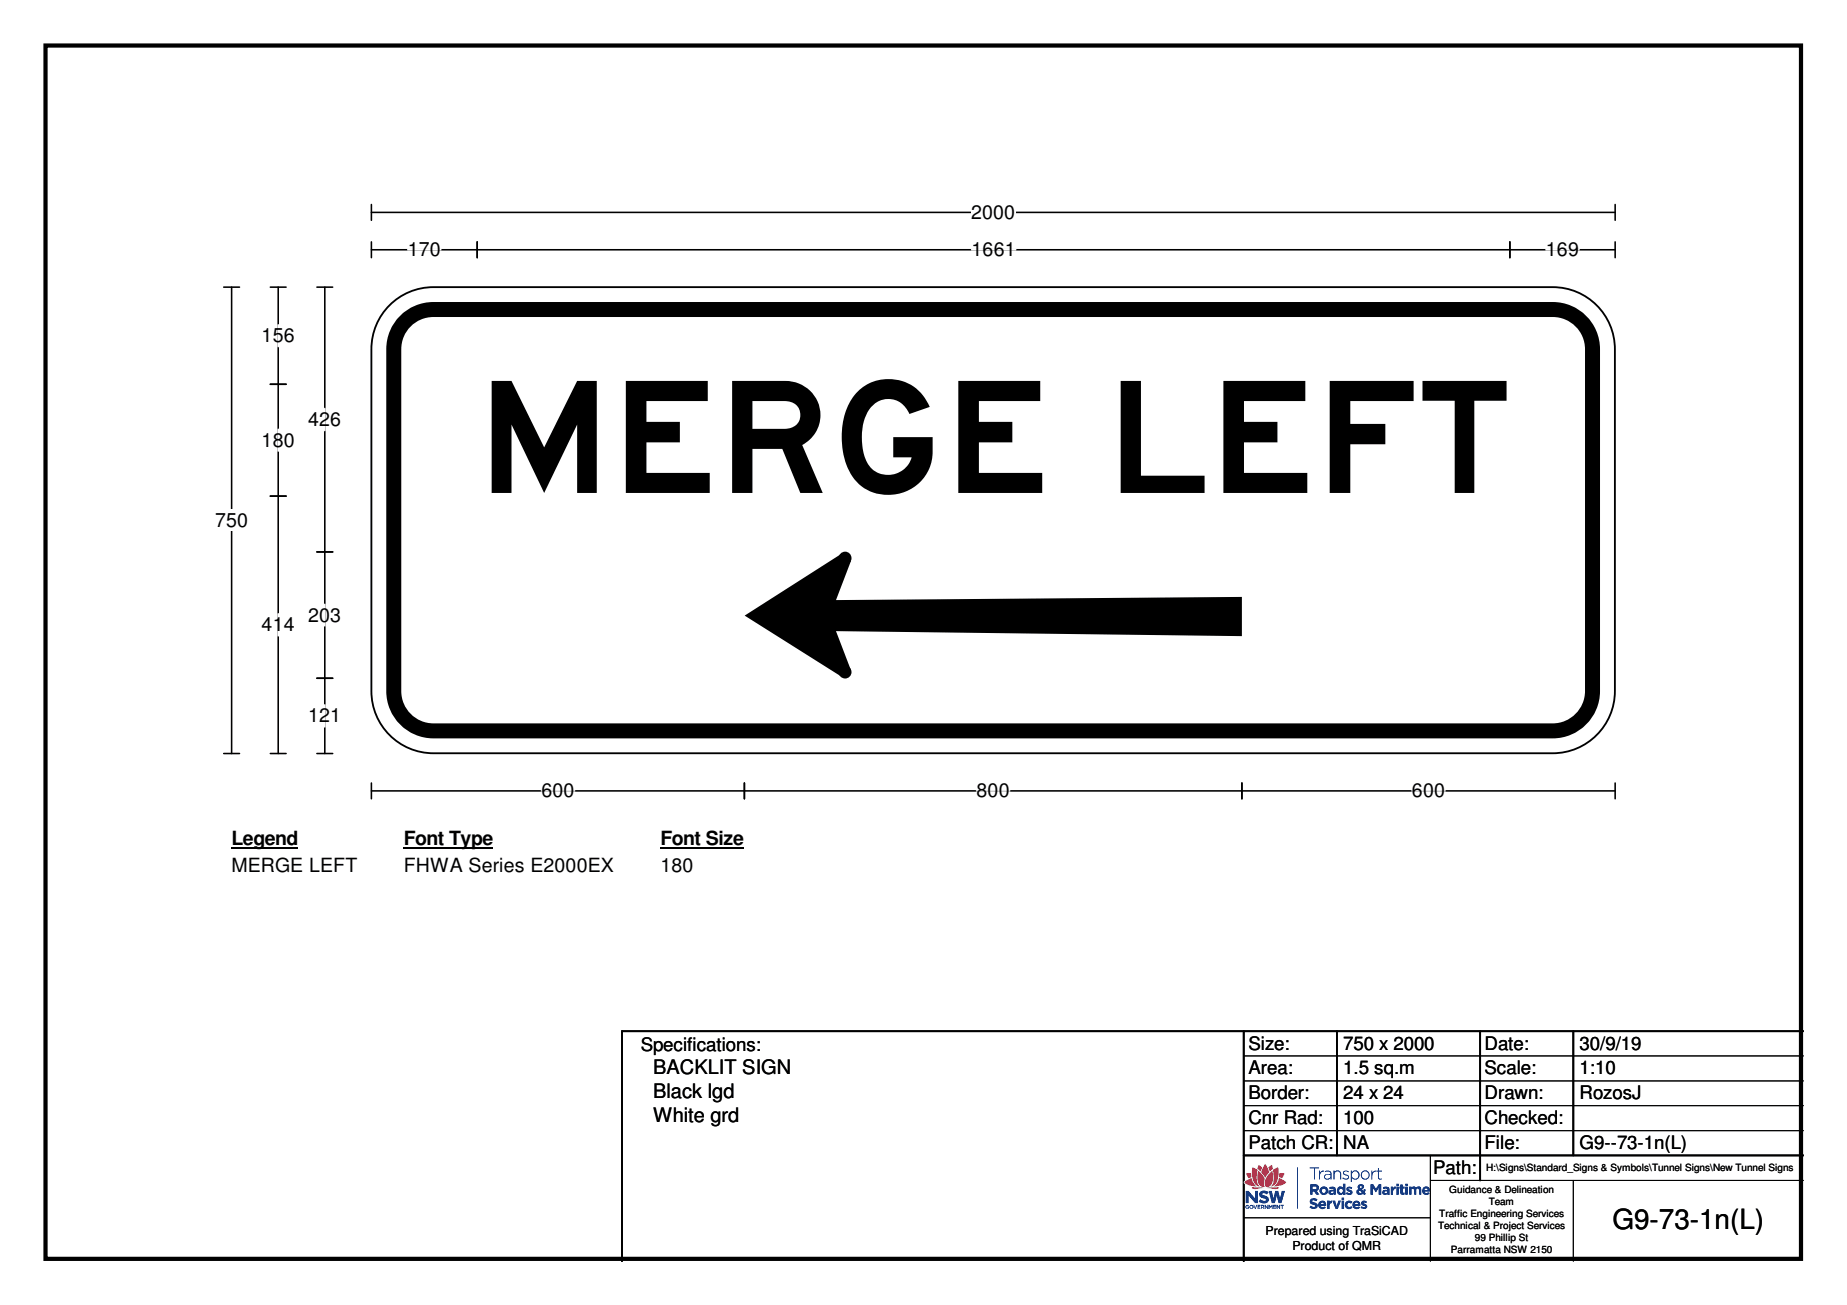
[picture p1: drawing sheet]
<svg xmlns="http://www.w3.org/2000/svg" width="297mm" height="210mm" viewBox="0 0 297 210" stroke-linecap="round" stroke-linejoin="round" font-family="sans-serif">
<path d="M7.3 7.3h282.3v195.2h-282.3z" fill="none" stroke="#000" stroke-width=".68"/>
<path d="M59.7 34.2h200.1M59.7 32.9v2.5M259.8 32.9v2.5" fill="none" stroke="#000" stroke-width=".25"/>
<path d="M156.2 32.4h7.1v3.5h-7.1z" fill="#fff"/>
<g fill="none" stroke="#000" stroke-width=".25">
<path d="M59.7 38.9v2.5M76.7 38.9v2.5M242.8 38.9v2.5M259.8 38.9v2.5M36 46.2h2.5M37.2 46.2v75M59.7 40.2h200.1M36 121.2h2.5M59.7 125.9v2.6M59.7 127.2h200.1M119.7 125.9v2.6M199.7 125.9v2.6"/>
<path d="M259.8 125.9v2.6"/>
</g>
<path d="M65.6 40.2h5.3M156.2 40.2h7.2M248.6 40.2h5.4M87.1 127.2h5.3M157.1 127.2h5.3M227.1 127.2h5.3" fill="none" stroke="#fff" stroke-width=".25"/>
<path d="M34.6 81.9h5.3v3.5h-5.3z" fill="#fff"/>
<path d="M43.5 46.2h2.5M44.7 46.2v75M51 46.2h2.5M52.2 46.2v75M43.5 61.8h2.5M43.5 79.8h2.5M51 88.8h2.5M51 109.1h2.5M43.5 121.2h2.5M51 121.2h2.5" fill="none" stroke="#000" stroke-width=".25"/>
<path d="M44.7 52.2v3.6M44.7 69v3.6M52.2 65.7v3.6M44.7 98.7v3.6M52.2 97.2v3.5M52.2 113.4v3.5" fill="none" stroke="#fff" stroke-width=".25"/>
<path d="M37.2 133.2h10.7v3.5h-10.7z" fill="#fff"/>
<path d="M37.2 136.5h10.7" fill="none" stroke="#000" stroke-width=".3"/>
<path d="M64.9 133.2h14.4v3.5h-14.4z" fill="#fff"/>
<path d="M64.9 136.5h14.4" fill="none" stroke="#000" stroke-width=".3"/>
<path d="M106.2 133.2h13.4v3.5h-13.4z" fill="#fff"/>
<path d="M106.2 136.5h13.4" fill="none" stroke="#000" stroke-width=".3"/>
<g fill="#fff">
<path d="M37.2 137.5h20.2v3.5h-20.2z"/>
<path d="M64.9 137.5h33.8v3.5h-33.8z"/>
<path d="M106.2 137.5h5.3v3.5h-5.3z"/>
</g>
<path d="M62.2 49.5a10 10 0 0 1 7.5-3.3h180a10 10 0 0 1 10 10v55a10 10 0 0 1-10 10h-180a10 10 0 0 1-10-10v-55a10 10 0 0 1 2.5-6.7z" fill-rule="evenodd" fill="#fff"/>
<path d="M62.2 49.5a10 10 0 0 1 7.5-3.3h180a10 10 0 0 1 10 10v55a10 10 0 0 1-10 10h-180a10 10 0 0 1-10-10v-55a10 10 0 0 1 2.5-6.7z" fill="none" stroke="#fff" stroke-width=".16"/>
<path d="M64.9 52a6.4 6.4 0 0 1 4.8-2.2h180a6.4 6.4 0 0 1 6.4 6.4v55a6.4 6.4 0 0 1-6.4 6.4h-180a6.4 6.4 0 0 1-6.4-6.4v-55a6.4 6.4 0 0 1 1.6-4.2z" fill="none" stroke="#000" stroke-width="2.4"/>
<path d="M62.2 49.5a10 10 0 0 1 7.5-3.3h180a10 10 0 0 1 10 10v55a10 10 0 0 1-10 10h-180a10 10 0 0 1-10-10v-55a10 10 0 0 1 2.5-6.7zM200 165.9v37M215 165.9v19.9M238 165.9v24M253 165.9v19.9M290 165.9h-190v37M200 185.8h90" fill="none" stroke="#000" stroke-width=".3"/>
<g fill="#000">
<path d="M134.4 96.5l65.3-.5v6.3l-65.3-.8z"/>
<path d="M119.8 99l15.7-10 1.4 1.2-2.5 6.3v5l2.5 6.3-1.4 1.1z" fill-rule="evenodd"/>
<circle cx="135.9" cy="89.8" r="1.04"/>
<circle cx="135.9" cy="108.1" r="1.04"/>
</g>
<path d="M200 169.8h90M200 173.9h90M200 177.8h90M200 181.9h90M200 195.9h30M230 189.9h60M230 185.8v17.1M253 189.9v13" fill="none" stroke="#000" stroke-width=".16"/>
<g fill="#12387f">
<path d="M200.5 193.9h.4l-.4 .1-.1 .1 .2 .3 .2-.1-.2-.2h.3l-.1 .3a.32 .32 0 0 1-.4 0 .32 .32 0 0 1-.1-.4z"/>
<path d="M201.6 193.8l.3 .5 .2-.5h.1l-.3 .6z"/>
<path d="M202.3 193.8h.4v.1h-.4v.2h.3v.1h-.3v.2h.4h-.4z"/>
<path d="M203.4 193.8l.4 .4v-.4h.2v.6h-.2l-.3-.4v.4h-.1z"/>
<path d="M204 193.8h.2l.1 .3 .3-.3v.6v-.4l-.3 .3-.1-.3v.4h-.2z"/>
<path d="M204.8 193.8h.4v.1h-.4v.2h.4v.1h-.4v.2h.4h-.4z"/>
<path d="M205.3 193.8h.1l.3 .4v-.4h.2v.6l-.5-.4v.4h-.1z"/>
<path d="M205.9 193.8h.6v.1h-.3v.5v-.5h-.3z"/>
<path d="M202.7 191.7a1.12 1.12 0 0 1 1.3 .1l-.3 .3-.1-.1a.39 .39 0 0 0-.6 .1l.4 .2a.62 .62 0 0 1 .6 .7 .62 .62 0 0 1-.7 .5l-.9-.2 .3-.4 .2 .2a.52 .52 0 0 0 .7-.1l-.4-.3a.62 .62 0 0 1-.6-.3 .62 .62 0 0 1 .1-.7z"/>
<path d="M210.6 187.8h1.5v.1h-.6v1.8h-.2v-1.8h-.7z"/>
<path d="M212.1 188.3h.2v.4l.3-.4h.3v.1a.62 .62 0 0 0-.6 .7v.6h-.2z"/>
<path d="M214.5 188.3h.1v.3a.56 .56 0 0 1 .7-.3 .56 .56 0 0 1 .4 .5v.9h-.2v-1.1a.44 .44 0 0 0-.8 0l-.1 1.1h-.1z"/>
<path d="M216 188.5l.4-.2a.31 .31 0 0 1 .5 .3l-.3-.2a.34 .34 0 0 0-.5 .2l.4 .3a.4 .4 0 0 1 .4 .3 .4 .4 0 0 1-.2 .5h-.4l-.4-.2 .1-.1 .2 .1a.36 .36 0 0 0 .4 .1 .36 .36 0 0 0 .2-.4l-.4-.1a.41 .41 0 0 1-.4-.6z"/>
<path d="M220.6 188.3h.1v.4l.3-.4h.3v.1a.65 .65 0 0 0-.6 .7v.6h-.1z"/>
<path d="M221.6 187.9h.1v.4h.5v.1h-.5l.1 1.1 .2 .1 .2-.1v.2a.36 .36 0 0 1-.5-.1l-.1-1.2h-.2v-.1h.2z"/>
<path d="M216.6 191.1l.4-.2 .5 .1-.2 .3-.4-.1v.1a.45 .45 0 0 1 .6 .4 .45 .45 0 0 1-.5 .5l-.6-.2 .2-.2 .5 .1v-.2a.49 .49 0 0 1-.5-.6z"/>
<path d="M220.4 190.5h.4l.5 .7 .4-.7h.4v1.7h-.4v-1.1l-.4 .7-.5-.7v1.1h-.4z"/>
<path d="M223.7 190.9h.3v.2l.4-.3v.4l-.3 .2-.1 .8h-.3z"/>
<path d="M225.2 190.5h.4v.4h.3v.3h-.3v.6h.3v.3l-.1 .1h-.4l-.1-.2-.1-.8h-.1z"/>
<path d="M226.6 190.9h.4v.2l.4-.3 .3 .3a.49 .49 0 0 1 .8 0l.1 1.1h-.4v-.8l-.2-.2-.2 .1-.1 .9h-.3v-.8l-.2-.2-.2 .2v.8h-.4z"/>
<path d="M210.7 193a.86 .86 0 0 1 1.2 0l-.2 .2-.2-.1a.3 .3 0 0 0-.5 .1l.2 .2a.65 .65 0 0 1 .7 .8 .87 .87 0 0 1-1.3 0l.2-.3 .2 .1a.36 .36 0 0 0 .5 0l-.1-.2a.66 .66 0 0 1-.7-.8z"/>
<path d="M213.4 193.1h.4v.3l.1-.1 .3-.2v.4l-.3 .2-.1 .7h-.4z"/>
<path d="M214.3 193.1h.4l.3 .9 .3-.9h.3l-.5 1.3h-.3z"/>
<path d="M216.5 193.3a.75 .75 0 0 1 1 0l-.2 .3a.35 .35 0 0 0-.5-.1 .35 .35 0 0 0-.1 .5 .35 .35 0 0 0 .5 .1l.1-.1 .2 .2a.69 .69 0 0 1-1 .1 .69 .69 0 0 1 0-1z"/>
<path d="M219 193.3a.62 .62 0 0 1 .8 0l-.1 .2-.4-.1v.2a.44 .44 0 0 1 .5 .3 .44 .44 0 0 1-.2 .5h-.4l-.4-.1 .2-.3 .3 .2 .2-.1-.5-.3z"/>
<path d="M208.6 187.8h.1v6.6z"/>
<path d="M204 191.6l.6 1.9h.4l.3-1.2 .4 1.2h.4l.5-1.9h-.4l-.3 1.2-.3-1.2h-.5l-.3 1.2-.3-1.2zM200.4 191.6v1.9h.4v-1.2l1.1 1.2h.4v-1.9h-.4v1.2l-1.1-1.2z"/>
<path d="M201.1 194v.3h.3v-.3zM201 194.1a.32 .32 0 0 1 .6 0 .32 .32 0 0 1-.6 0z"/>
<path d="M202.9 193.9v.2h.3v-.1zM202.8 193.8l.5 .1v.1l-.1 .2 .1 .2h-.1l-.1-.2h-.2l-.1 .2z"/>
<path d="M213.1 189.1v.4a.51 .51 0 0 0 .6 .1 .51 .51 0 0 0 .3-.6l-.5-.1zM213.1 188.4a.67 .67 0 0 1 1 .4v.9h-.1v-.3a.5 .5 0 0 1-.8 .3 .5 .5 0 0 1 0-.8l.8-.1a.53 .53 0 0 0-.3-.4 .53 .53 0 0 0-.6 .1z"/>
<path d="M217.3 189a.6 .6 0 0 0 1.2 0 .6 .6 0 0 0-1.2 0zM217.3 188.3h.1v.3a.69 .69 0 0 1 1-.1 .69 .69 0 0 1 0 1 .69 .69 0 0 1-1-.1v.7h-.1z"/>
<path d="M219 189a.59 .59 0 0 0 1.1 0 .59 .59 0 0 0-1.1 0zM218.9 189a.72 .72 0 0 1 1.4 0 .72 .72 0 0 1-1.4 0z"/>
<path d="M211.1 190.8v.5l.6-.1v-.1l-.1-.2zM210.7 190.5h.8a.55 .55 0 0 1 .6 .4 .55 .55 0 0 1-.4 .7l.5 .6h-.5l-.3-.6h-.3v.6h-.4z"/>
<path d="M212.5 191.5a.35 .35 0 0 0 .7 0 .35 .35 0 0 0-.7 0zM212.2 191.5a.7 .7 0 0 1 1.4 0 .7 .7 0 0 1-1.4 0z"/>
<path d="M214.1 191.6v.3l.4-.1v-.2zM213.8 191a.67 .67 0 0 1 1 .4v.8h-.3v-.2a.43 .43 0 0 1-.7 .1 .43 .43 0 0 1 .1-.7h.6l-.1-.2-.5 .1z"/>
<path d="M215.3 191.5a.35 .35 0 0 0 .7 0 .35 .35 0 0 0-.7 0zM215.2 191a.52 .52 0 0 1 .8 .1v-.7h.4v1.8h-.4v-.2a.6 .6 0 0 1-.8 0 .6 .6 0 0 1-.1-.8z"/>
<path d="M218.7 190.8l.1 .3 .2-.2v-.1zM218.6 191.6l-.1 .1a.31 .31 0 0 0 .5 .1l-.3-.3zM218.4 190.7a.49 .49 0 0 1 .6-.2 .49 .49 0 0 1 .3 .6l-.3 .2 .2 .3 .2-.3 .3 .1-.2 .4 .2 .2-.3 .2-.2-.2a.56 .56 0 0 1-.8 .1 .56 .56 0 0 1-.1-.7l.2-.1-.1-.4z"/>
<path d="M222.7 191.6l-.1 .2a.26 .26 0 0 0 .3 .1 .26 .26 0 0 0 .2-.3zM222.4 191a.67 .67 0 0 1 1.1 .4v.8h-.4v-.2a.43 .43 0 0 1-.6 .1 .43 .43 0 0 1 0-.7h.6l-.1-.2-.5 .1z"/>
<path d="M224.6 190.9h.4v1.3h-.4zM224.6 190.4h.4v.4h-.4z"/>
<path d="M226 190.9h.4v1.3h-.4zM226 190.4h.4v.4h-.4z"/>
<path d="M229.2 191.2l-.1 .2h.5l-.1-.2zM228.9 191.1a.62 .62 0 0 1 .8-.2 .62 .62 0 0 1 .3 .7h-.9a.36 .36 0 0 0 .2 .3 .36 .36 0 0 0 .4-.1l.2 .1a.67 .67 0 0 1-1 .1 .67 .67 0 0 1 0-.9z"/>
<path d="M212.4 193.5v.2h.5l-.2-.3zM212.2 193.3a.64 .64 0 0 1 .8-.1 .64 .64 0 0 1 .3 .7h-.9a.36 .36 0 0 0 .3 .3 .36 .36 0 0 0 .3-.1l.2 .1a.69 .69 0 0 1-1 .1 .69 .69 0 0 1 0-1z"/>
<path d="M215.8 193.1h.4v1.3h-.4zM215.8 192.7h.4v.3h-.4z"/>
<path d="M217.9 193.5v.2h.5a.28 .28 0 0 0-.2-.3 .28 .28 0 0 0-.3 .1zM217.7 193.3a.65 .65 0 0 1 .8-.1 .65 .65 0 0 1 .3 .7h-.9a.35 .35 0 0 0 .3 .3 .35 .35 0 0 0 .3-.1l.2 .1a.69 .69 0 0 1-1 .1 .69 .69 0 0 1 0-1z"/>
</g>
<path d="M200.4 188.6h.8v-.7l.2-.2 .7 .3 .3-.7 .7 .4 .1-.3a.23 .23 0 0 1 .3-.2 .23 .23 0 0 1 .2 .2l.2 .3 .7-.4 .2 .7 .8-.3 .1 .2v.7h.8a.68 .68 0 0 1-.3 1l.7 .4 .1 .2-.4 .4-.9 .3v.1a.7 .7 0 0 1-.9 .3 5.9 5.9 0 0 0-3 .1l-.5-.2-.1-.2 .1-.1-.5-.2-.8-.4v-.3l.7-.4a1.02 1.02 0 0 1-.3-1z" fill="#fefefe"/>
<g fill="#e3163d">
<path d="M204.7 188.2l.8-.4a3.8 3.8 0 0 1-.4 2.7l-.8 .3a2.33 2.33 0 0 0 .5-2.3z"/>
<path d="M204.4 188.5l.2-.1a2.9 2.9 0 0 1-.4 2.4 .5 .5 0 0 1-.8-.1 2.27 2.27 0 0 1 1-2.2z"/>
<path d="M204 187.8l.5-.4a.51 .51 0 0 1 .2 .5 .51 .51 0 0 1-.3 .4l-.2 .1z"/>
<path d="M205.7 188.7h.8l-.3 .8-.5-.2z"/>
<path d="M205.7 189.5l.8 .4 .3 .2v.2l-.8 .4-1.2 .1 .6-.5z"/>
<path d="M203.7 191.1l1.8-.2 .1 .2a2.44 2.44 0 0 1-1.7 0z"/>
<path d="M201.4 187.8l.9 .4a2.68 2.68 0 0 0 .3 2.6 1.43 1.43 0 0 1-1.2-1.4z"/>
<path d="M202.3 188.4a1.68 1.68 0 0 1 1.1 1.3l-.1 .9 .1 .3a.96 .96 0 0 1-1.1-1.2z"/>
<path d="M203.4 187.3l.1-.1 .2 .3 .4 1.1-.6 .8-.7-.8z"/>
<path d="M202.3 187.5l.2-.1 .5 .4-.3 .6-.5-.4z"/>
<path d="M200.5 188.7h.7v.6l-.4 .2-.3-.6z"/>
<path d="M200.2 190.1l1.1-.6 .3 .8 .5 .5-1.5-.3-.4-.2z"/>
<path d="M201.4 190.9l1.9 .2h-.5a1.9 1.9 0 0 1-1.5 0z"/>
</g>
<path d="M200 165.9v37M215 165.9v19.9M238 165.9v24M253 165.9v19.9M290 165.9h-190v37M200 185.8h90" fill="none" stroke="#000" stroke-width=".3"/>
<path d="M200 169.8h90M200 173.9h90M200 177.8h90M200 181.9h90M200 195.9h30M230 189.9h60M230 185.8v17.1M253 189.9v13" fill="none" stroke="#000" stroke-width=".16"/>
<g fill="#12387f">
<path d="M200.5 193.9h.4l-.4 .1-.1 .1 .2 .3 .2-.1-.2-.2h.3l-.1 .3a.32 .32 0 0 1-.4 0 .32 .32 0 0 1-.1-.4z"/>
<path d="M201.6 193.8l.3 .5 .2-.5h.1l-.3 .6z"/>
<path d="M202.3 193.8h.4v.1h-.4v.2h.3v.1h-.3v.2h.4h-.4z"/>
<path d="M203.4 193.8l.4 .4v-.4h.2v.6h-.2l-.3-.4v.4h-.1z"/>
<path d="M204 193.8h.2l.1 .3 .3-.3v.6v-.4l-.3 .3-.1-.3v.4h-.2z"/>
<path d="M204.8 193.8h.4v.1h-.4v.2h.4v.1h-.4v.2h.4h-.4z"/>
<path d="M205.3 193.8h.1l.3 .4v-.4h.2v.6l-.5-.4v.4h-.1z"/>
<path d="M205.9 193.8h.6v.1h-.3v.5v-.5h-.3z"/>
<path d="M202.7 191.7a1.12 1.12 0 0 1 1.3 .1l-.3 .3-.1-.1a.39 .39 0 0 0-.6 .1l.4 .2a.62 .62 0 0 1 .6 .7 .62 .62 0 0 1-.7 .5l-.9-.2 .3-.4 .2 .2a.52 .52 0 0 0 .7-.1l-.4-.3a.62 .62 0 0 1-.6-.3 .62 .62 0 0 1 .1-.7z"/>
<path d="M210.6 187.8h1.5v.1h-.6v1.8h-.2v-1.8h-.7z"/>
<path d="M212.1 188.3h.2v.4l.3-.4h.3v.1a.62 .62 0 0 0-.6 .7v.6h-.2z"/>
<path d="M214.5 188.3h.1v.3a.56 .56 0 0 1 .7-.3 .56 .56 0 0 1 .4 .5v.9h-.2v-1.1a.44 .44 0 0 0-.8 0l-.1 1.1h-.1z"/>
<path d="M216 188.5l.4-.2a.31 .31 0 0 1 .5 .3l-.3-.2a.34 .34 0 0 0-.5 .2l.4 .3a.4 .4 0 0 1 .4 .3 .4 .4 0 0 1-.2 .5h-.4l-.4-.2 .1-.1 .2 .1a.36 .36 0 0 0 .4 .1 .36 .36 0 0 0 .2-.4l-.4-.1a.41 .41 0 0 1-.4-.6z"/>
<path d="M220.6 188.3h.1v.4l.3-.4h.3v.1a.65 .65 0 0 0-.6 .7v.6h-.1z"/>
<path d="M221.6 187.9h.1v.4h.5v.1h-.5l.1 1.1 .2 .1 .2-.1v.2a.36 .36 0 0 1-.5-.1l-.1-1.2h-.2v-.1h.2z"/>
<path d="M216.6 191.1l.4-.2 .5 .1-.2 .3-.4-.1v.1a.45 .45 0 0 1 .6 .4 .45 .45 0 0 1-.5 .5l-.6-.2 .2-.2 .5 .1v-.2a.49 .49 0 0 1-.5-.6z"/>
<path d="M220.4 190.5h.4l.5 .7 .4-.7h.4v1.7h-.4v-1.1l-.4 .7-.5-.7v1.1h-.4z"/>
<path d="M223.7 190.9h.3v.2l.4-.3v.4l-.3 .2-.1 .8h-.3z"/>
<path d="M225.2 190.5h.4v.4h.3v.3h-.3v.6h.3v.3l-.1 .1h-.4l-.1-.2-.1-.8h-.1z"/>
<path d="M226.6 190.9h.4v.2l.4-.3 .3 .3a.49 .49 0 0 1 .8 0l.1 1.1h-.4v-.8l-.2-.2-.2 .1-.1 .9h-.3v-.8l-.2-.2-.2 .2v.8h-.4z"/>
<path d="M210.7 193a.86 .86 0 0 1 1.2 0l-.2 .2-.2-.1a.3 .3 0 0 0-.5 .1l.2 .2a.65 .65 0 0 1 .7 .8 .87 .87 0 0 1-1.3 0l.2-.3 .2 .1a.36 .36 0 0 0 .5 0l-.1-.2a.66 .66 0 0 1-.7-.8z"/>
<path d="M213.4 193.1h.4v.3l.1-.1 .3-.2v.4l-.3 .2-.1 .7h-.4z"/>
<path d="M214.3 193.1h.4l.3 .9 .3-.9h.3l-.5 1.3h-.3z"/>
<path d="M216.5 193.3a.75 .75 0 0 1 1 0l-.2 .3a.35 .35 0 0 0-.5-.1 .35 .35 0 0 0-.1 .5 .35 .35 0 0 0 .5 .1l.1-.1 .2 .2a.69 .69 0 0 1-1 .1 .69 .69 0 0 1 0-1z"/>
<path d="M219 193.3a.62 .62 0 0 1 .8 0l-.1 .2-.4-.1v.2a.44 .44 0 0 1 .5 .3 .44 .44 0 0 1-.2 .5h-.4l-.4-.1 .2-.3 .3 .2 .2-.1-.5-.3z"/>
<path d="M208.6 187.8h.1v6.6z"/>
<path d="M204 191.6l.6 1.9h.4l.3-1.2 .4 1.2h.4l.5-1.9h-.4l-.3 1.2-.3-1.2h-.5l-.3 1.2-.3-1.2zM200.4 191.6v1.9h.4v-1.2l1.1 1.2h.4v-1.9h-.4v1.2l-1.1-1.2z"/>
<path d="M201.1 194v.3h.3v-.3zM201 194.1a.32 .32 0 0 1 .6 0 .32 .32 0 0 1-.6 0z"/>
<path d="M202.9 193.9v.2h.3v-.1zM202.8 193.8l.5 .1v.1l-.1 .2 .1 .2h-.1l-.1-.2h-.2l-.1 .2z"/>
<path d="M213.1 189.1v.4a.51 .51 0 0 0 .6 .1 .51 .51 0 0 0 .3-.6l-.5-.1zM213.1 188.4a.67 .67 0 0 1 1 .4v.9h-.1v-.3a.5 .5 0 0 1-.8 .3 .5 .5 0 0 1 0-.8l.8-.1a.53 .53 0 0 0-.3-.4 .53 .53 0 0 0-.6 .1z"/>
<path d="M217.3 189a.6 .6 0 0 0 1.2 0 .6 .6 0 0 0-1.2 0zM217.3 188.3h.1v.3a.69 .69 0 0 1 1-.1 .69 .69 0 0 1 0 1 .69 .69 0 0 1-1-.1v.7h-.1z"/>
<path d="M219 189a.59 .59 0 0 0 1.1 0 .59 .59 0 0 0-1.1 0zM218.9 189a.72 .72 0 0 1 1.4 0 .72 .72 0 0 1-1.4 0z"/>
<path d="M211.1 190.8v.5l.6-.1v-.1l-.1-.2zM210.7 190.5h.8a.55 .55 0 0 1 .6 .4 .55 .55 0 0 1-.4 .7l.5 .6h-.5l-.3-.6h-.3v.6h-.4z"/>
<path d="M212.5 191.5a.35 .35 0 0 0 .7 0 .35 .35 0 0 0-.7 0zM212.2 191.5a.7 .7 0 0 1 1.4 0 .7 .7 0 0 1-1.4 0z"/>
<path d="M214.1 191.6v.3l.4-.1v-.2zM213.8 191a.67 .67 0 0 1 1 .4v.8h-.3v-.2a.43 .43 0 0 1-.7 .1 .43 .43 0 0 1 .1-.7h.6l-.1-.2-.5 .1z"/>
<path d="M215.3 191.5a.35 .35 0 0 0 .7 0 .35 .35 0 0 0-.7 0zM215.2 191a.52 .52 0 0 1 .8 .1v-.7h.4v1.8h-.4v-.2a.6 .6 0 0 1-.8 0 .6 .6 0 0 1-.1-.8z"/>
<path d="M218.7 190.8l.1 .3 .2-.2v-.1zM218.6 191.6l-.1 .1a.31 .31 0 0 0 .5 .1l-.3-.3zM218.4 190.7a.49 .49 0 0 1 .6-.2 .49 .49 0 0 1 .3 .6l-.3 .2 .2 .3 .2-.3 .3 .1-.2 .4 .2 .2-.3 .2-.2-.2a.56 .56 0 0 1-.8 .1 .56 .56 0 0 1-.1-.7l.2-.1-.1-.4z"/>
<path d="M222.7 191.6l-.1 .2a.26 .26 0 0 0 .3 .1 .26 .26 0 0 0 .2-.3zM222.4 191a.67 .67 0 0 1 1.1 .4v.8h-.4v-.2a.43 .43 0 0 1-.6 .1 .43 .43 0 0 1 0-.7h.6l-.1-.2-.5 .1z"/>
<path d="M224.6 190.9h.4v1.3h-.4zM224.6 190.4h.4v.4h-.4z"/>
<path d="M226 190.9h.4v1.3h-.4zM226 190.4h.4v.4h-.4z"/>
<path d="M229.2 191.2l-.1 .2h.5l-.1-.2zM228.9 191.1a.62 .62 0 0 1 .8-.2 .62 .62 0 0 1 .3 .7h-.9a.36 .36 0 0 0 .2 .3 .36 .36 0 0 0 .4-.1l.2 .1a.67 .67 0 0 1-1 .1 .67 .67 0 0 1 0-.9z"/>
<path d="M212.4 193.5v.2h.5l-.2-.3zM212.2 193.3a.64 .64 0 0 1 .8-.1 .64 .64 0 0 1 .3 .7h-.9a.36 .36 0 0 0 .3 .3 .36 .36 0 0 0 .3-.1l.2 .1a.69 .69 0 0 1-1 .1 .69 .69 0 0 1 0-1z"/>
<path d="M215.8 193.1h.4v1.3h-.4zM215.8 192.7h.4v.3h-.4z"/>
<path d="M217.9 193.5v.2h.5a.28 .28 0 0 0-.2-.3 .28 .28 0 0 0-.3 .1zM217.7 193.3a.65 .65 0 0 1 .8-.1 .65 .65 0 0 1 .3 .7h-.9a.35 .35 0 0 0 .3 .3 .35 .35 0 0 0 .3-.1l.2 .1a.69 .69 0 0 1-1 .1 .69 .69 0 0 1 0-1z"/>
</g>
<path d="M200.4 188.6h.8v-.7l.2-.2 .7 .3 .3-.7 .7 .4 .1-.3a.23 .23 0 0 1 .3-.2 .23 .23 0 0 1 .2 .2l.2 .3 .7-.4 .2 .7 .8-.3 .1 .2v.7h.8a.68 .68 0 0 1-.3 1l.7 .4 .1 .2-.4 .4-.9 .3v.1a.7 .7 0 0 1-.9 .3 5.9 5.9 0 0 0-3 .1l-.5-.2-.1-.2 .1-.1-.5-.2-.8-.4v-.3l.7-.4a1.02 1.02 0 0 1-.3-1z" fill="#fefefe"/>
<g fill="#e3163d">
<path d="M204.7 188.2l.8-.4a3.8 3.8 0 0 1-.4 2.7l-.8 .3a2.33 2.33 0 0 0 .5-2.3z"/>
<path d="M204.4 188.5l.2-.1a2.9 2.9 0 0 1-.4 2.4 .5 .5 0 0 1-.8-.1 2.27 2.27 0 0 1 1-2.2z"/>
<path d="M204 187.8l.5-.4a.51 .51 0 0 1 .2 .5 .51 .51 0 0 1-.3 .4l-.2 .1z"/>
<path d="M205.7 188.7h.8l-.3 .8-.5-.2z"/>
<path d="M205.7 189.5l.8 .4 .3 .2v.2l-.8 .4-1.2 .1 .6-.5z"/>
<path d="M203.7 191.1l1.8-.2 .1 .2a2.44 2.44 0 0 1-1.7 0z"/>
<path d="M201.4 187.8l.9 .4a2.68 2.68 0 0 0 .3 2.6 1.43 1.43 0 0 1-1.2-1.4z"/>
<path d="M202.3 188.4a1.68 1.68 0 0 1 1.1 1.3l-.1 .9 .1 .3a.96 .96 0 0 1-1.1-1.2z"/>
<path d="M203.4 187.3l.1-.1 .2 .3 .4 1.1-.6 .8-.7-.8z"/>
<path d="M202.3 187.5l.2-.1 .5 .4-.3 .6-.5-.4z"/>
<path d="M200.5 188.7h.7v.6l-.4 .2-.3-.6z"/>
<path d="M200.2 190.1l1.1-.6 .3 .8 .5 .5-1.5-.3-.4-.2z"/>
<path d="M201.4 190.9l1.9 .2h-.5a1.9 1.9 0 0 1-1.5 0z"/>
</g>
<text font-size="25" x="76.7" y="79.3">MERGE LEFT</text>
<text font-size="4.5" x="259.3" y="197.7">G9-73-1n(L)</text>
<g font-size="3.2">
<text x="105" y="172.7">BACKLIT SIGN</text>
<text x="105" y="176.6">Black lgd</text>
<text x="105" y="180.4">White grd</text>
</g>
<g font-size="3.1">
<text x="156.2" y="35.2">2000</text>
<text x="65.6" y="41.2">170</text>
<text x="156.2" y="41.2">1661</text>
<text x="248.6" y="41.2">169</text>
<text x="42.1" y="55.1">156</text>
<text x="42.1" y="71.9">180</text>
<text x="49.6" y="68.5">426</text>
<text x="34.6" y="84.8">750</text>
<text x="42.1" y="101.6">414</text>
<text x="49.6" y="100">203</text>
<text x="49.6" y="116.2">121</text>
<text x="87.1" y="128.3">600</text>
<text x="157.1" y="128.3">800</text>
<text x="227.1" y="128.3">600</text>
<text x="37.2" y="136">Legend</text>
<text x="64.9" y="136">Font Type</text>
<text x="106.2" y="136">Font Size</text>
<text x="37.2" y="140.3">MERGE LEFT</text>
<text x="64.9" y="140.3">FHWA Series E2000EX</text>
<text x="106.2" y="140.3">180</text>
</g>
<g font-size="3">
<text x="103" y="169.1">Specifications:</text>
<text x="200.8" y="168.8">Size:</text>
<text x="200.8" y="172.8">Area:</text>
<text x="216" y="168.8">750 x 2000</text>
<text x="216" y="172.8">1.5 sq.m</text>
<text x="238.8" y="168.8">Date:</text>
<text x="238.8" y="172.8">Scale:</text>
<text x="254" y="168.8">30/9/19</text>
<text x="254" y="172.8">1:10</text>
<text x="200.8" y="176.8">Border:</text>
<text x="216" y="176.8">24 x 24</text>
<text x="238.8" y="176.8">Drawn:</text>
<text x="254" y="176.8">RozosJ</text>
<text x="200.8" y="180.8">Cnr Rad:</text>
<text x="200.8" y="184.8">Patch CR:</text>
<text x="216" y="180.8">100</text>
<text x="216" y="184.8">NA</text>
<text x="238.8" y="180.8">Checked:</text>
<text x="238.8" y="184.8">File:</text>
<text x="254" y="184.8">G9--73-1n(L)</text>
<text x="230.5" y="188.8">Path:</text>
</g>
<g font-size="2">
<text x="203.5" y="198.7">Prepared using TraSiCAD</text>
<text x="207.9" y="201">Product of QMR</text>
</g>
<g font-size="1.6">
<text x="233.1" y="191.8">Guidance &amp; Delineation</text>
<text x="239" y="188.3">H:\Signs\Standard_Signs &amp; Symbols\Tunnel Signs\New Tunnel Signs</text>
<text x="231.3" y="197.7">Technical &amp; Project Services</text>
<text x="231.5" y="195.7">Traffic Engineering Services</text>
<text x="239.4" y="193.8">Team</text>
<text x="233.3" y="201.5">Parramatta NSW 2150</text>
<text x="237.2" y="199.6">99 Phillip St</text>
</g>
</svg>
